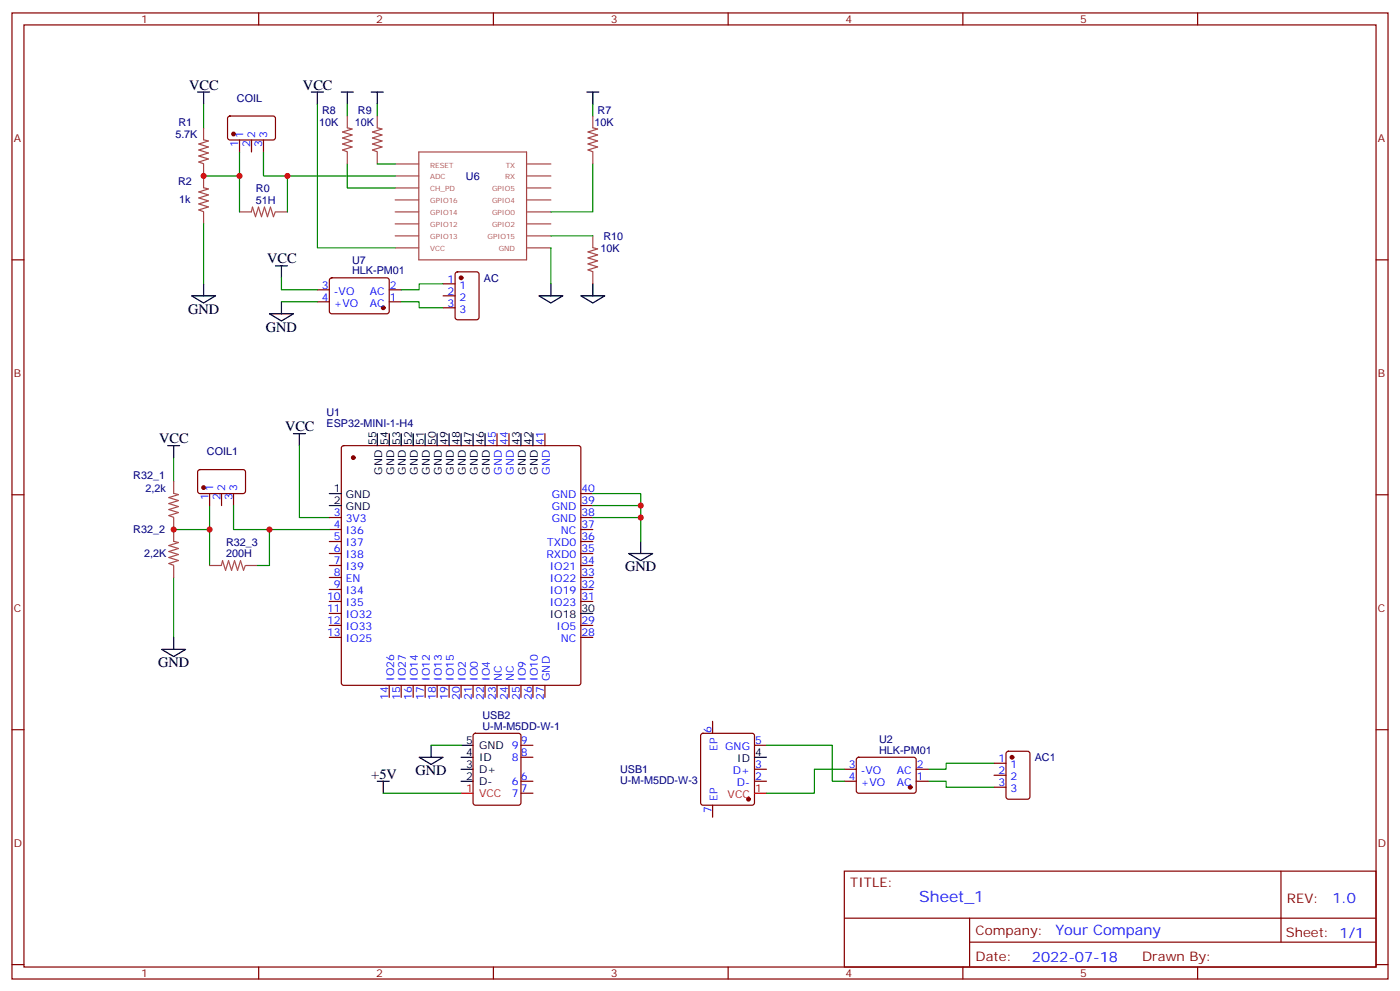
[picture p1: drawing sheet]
<svg xmlns="http://www.w3.org/2000/svg" width="412mm" height="292mm" viewBox="0 0 412 292" stroke-linecap="round" stroke-linejoin="round" font-family="sans-serif">
<g fill="none" stroke="#870000" stroke-width=".35">
<path d="M3.5 3.8h405.4v284.3h-405.4zM7.1 7.3h398.2v277.3h-398.2zM76.2 3.8v3.5M145.3 3.8v3.5M214.5 3.8v3.5M283.6 3.8v3.5M352.8 3.8v3.5M67.3 34.4l.4-.3 13 .1 .4 .7v5.9l-.7 .4-12.9-.1-.5-.6v-5.6zM70.6 41.2v3.5M74.1 41.2v3.5M77.6 41.2v3.5M3.5 76.5h3.6"/>
<path d="M405.3 76.5h3.6M93.5 88.8h3.5M93.5 85.3h3.5M97.2 82l.5-.2h16.5l.5 .7-.1 9.4-.7 .5-16.5-.1-.4-.6v-9.2zM114.7 88.8h3.5M114.7 85.3h3.5M130.5 83.5h3.6M130.5 87.1h3.6M130.5 90.6h3.6M134.3 80.2l.5-.2h5.6l.7 .4v13l-.5 .7h-5.8l-.7-.4v-13zM58.4 138.4l.5-.2 13 .1 .4 .6v5.9l-.7 .5-13-.1-.4-.6v-5.7zM100.8 131.4l.4-.2h69.2l.5 .2 .2 .5v69.1l-.2 .5-.5 .2h-69.2l-.5-.2-.2-.5v-69.1z"/>
<path d="M146.4 127.6v3.6M149.9 127.6v3.6M160.5 127.6v3.6M3.5 145.6h3.6M61.7 145.3v3.5M65.3 145.3v3.5M68.8 145.3v3.5M97 152.3h3.5M97 155.9h3.5M97 159.4h3.5M171.1 152.3h3.5M171.1 155.9h3.5"/>
<path d="M171.1 159.4h3.5M171.1 148.8h3.5M171.1 145.3h3.5M405.3 145.6h3.6M97 162.9h3.5M97 166.4h3.5M97 170h3.5M97 173.5h3.5M97 177h3.5M171.1 162.9h3.5M171.1 166.4h3.5M171.1 170h3.5"/>
<path d="M171.1 173.5h3.5M171.1 177h3.5M97 180.6h3.5M97 184.1h3.5M97 187.6h3.5M171.1 184.1h3.5M171.1 187.6h3.5M3.5 214.8h3.6M114.7 201.7v3.5M118.2 201.7v3.5M121.7 201.7v3.5M125.2 201.7v3.5"/>
<path d="M128.8 201.7v3.5M132.3 201.7v3.5M135.8 201.7v3.5M139.3 201.7v3.5M139.6 216l.5-.2h12.7l.6 .5 .1 20-.5 .6-12.9 .1-.7-.5-.1-20zM142.9 201.7v3.5M146.4 201.7v3.5M149.9 201.7v3.5M153.5 219.4h3.5M153.5 201.7v3.5M157 201.7v3.5M160.5 201.7v3.5"/>
<path d="M206.6 216l.5-.2h14.4l.5 .2 .2 .5v19.8l-.2 .5-.5 .2h-14.4l-.5-.2-.2-.5v-19.8zM209.9 212.3v3.5M222.2 219.4h3.6M405.3 214.8h3.6M153.5 229.9h3.5M153.5 222.9h3.5M153.5 233.5h3.5M209.9 237v3.5M222.2 229.9h3.6M222.2 226.4h3.6M248.7 229.9h3.5M248.7 226.4h3.5"/>
<path d="M252.5 223.1l.4-.2h16.5l.5 .7-.1 9.4-.6 .5-16.5-.1-.5-.6v-9.2zM269.9 229.9h3.5M269.9 226.4h3.5M292.8 224.6h3.5M292.8 228.2h3.5M292.8 231.7h3.5M296.6 221.3l.4-.2h5.7l.6 .5 .1 12.9-.5 .7h-5.9l-.6-.4-.1-13zM248.7 256.4h156.6v28.2h-156.6zM377.3 256.4v20.9M248.7 270.2h156.5M285.6 277.3h119.6M285.6 270.2v14.2"/>
<path d="M3.5 283.9h3.6M76.2 284.6v3.5M145.3 284.6v3.5M214.5 284.6v3.5M283.6 284.6v3.5M352.8 284.6v3.5M405.3 283.9h3.6"/>
</g>
<g fill="none" stroke="#a64a4a" stroke-width=".35">
<path d="M60 37.7v3.4l1.4 .4-2.8 .9 2.8 .9-2.8 .8 2.8 .9-2.8 .9 2.8 .9-2.8 .9 1.4 .5M102.3 34.1v3.5l1.4 .4-2.8 .9 2.8 .8-2.8 .9 2.8 .9-2.8 .9 2.8 .9-2.8 .8 1.4 .6M111.1 34.1v3.5l1.4 .4-2.8 .9 2.8 .8-2.8 .9 2.8 .9-2.8 .9 2.8 .9-2.8 .8 1.4 .6M174.6 34.1v3.5l1.4 .4-2.8 .9 2.8 .8-2.8 .9 2.8 .9-2.8 .9 2.8 .9-2.8 .8 1.4 .6M60 48.3v7l1.4 .3-2.8 .9 2.8 .9-2.8 .9 2.8 .8-2.8 .9 2.8 .9-2.8 .9 1.4 .5M102.3 44.8v3.5M111.1 44.8v3.5M116.4 48.3h7M116.4 51.8h7M116.4 55.3h7M116.4 58.8h7M123.4 44.7h31.7v31.8h-31.7z"/>
<path d="M155.3 48.3h7M155.3 51.8h7M155.3 55.3h7M155.3 58.8h7M174.6 44.8v3.5M60 62.4v3.5M70.6 62.4h3.4l.4-1.4 .9 2.8 .8-2.8 .9 2.8 .9-2.8 .9 2.8 .9-2.8 .9 2.8 .5-1.4M81.2 62.4h3.5M116.4 62.4h7M116.4 65.9h7M116.4 69.4h7M116.4 73h7"/>
<path d="M155.3 62.4h7M155.3 65.9h7M155.3 69.4h7M155.3 73h7M174.6 69.4v3.5l1.4 .4-2.8 .8 2.8 .9-2.8 .9 2.8 .9-2.8 .9 2.8 .8-2.8 .9 1.4 .6M174.6 80.1v3.4M51.2 152.4v6.9l1.4 .4-2.9 .9 2.9 .8-2.9 .9 2.9 .9-2.9 .9 2.9 .9-2.9 .9 1.5 .5M51.2 141.7v3.5l1.4 .4-2.9 .9 2.9 .8-2.9 .9 2.9 .9-2.9 .9 2.9 .9-2.9 .8 1.5 .6M51.2 166.5v3.5M61.7 166.4h3.5l.4-1.4 .8 2.9 .9-2.9 .9 2.9 .9-2.9 .9 2.9 .9-2.9 .8 2.9 .6-1.5M72.4 166.4h3.4"/>
</g>
<g fill="none" stroke="#000" stroke-width=".35">
<path d="M58.2 27.1h3.5M60 27.1v3.5M91.7 27.1h3.5M93.5 27.1v3.5M100.5 27.1h3.6M102.3 27.1v3.5M109.4 27.1h3.5M111.1 27.1v3.5M172.9 27.1h3.5M174.6 27.1v3.5M81.1 78.2h3.6M82.9 78.2v3.6"/>
<path d="M56.4 87.1h7.1l-3.5 2.1zM60 83.5v3.6M79.4 92.4h7l-3.5 2.1zM82.9 88.8v3.6M158.7 87.1h7.1l-3.5 2.1zM162.3 83.5v3.6M171.1 87.1h7.1l-3.6 2.1zM174.6 83.5v3.6M49.4 131.2h3.5M51.2 131.2v3.5M86.4 127.6h3.6M88.2 127.6v3.6"/>
<path d="M111.1 127.6v3.6M114.7 127.6v3.6M118.2 127.6v3.6M121.7 127.6v3.6M125.2 127.6v3.6M128.8 127.6v3.6M132.3 127.6v3.6M135.8 127.6v3.6M139.3 127.6v3.6M142.9 127.6v3.6M153.5 127.6v3.6M157 127.6v3.6"/>
<path d="M97 145.3h3.5M97 148.8h3.5M188.7 159.4v3.5M185.2 162.9h7.1l-3.6 2.1zM47.6 191.1h7.1l-3.5 2.2zM51.2 187.6v3.5M171.1 180.6h3.5M127 219.4v3.5M135.8 219.4h3.5M111.1 229.9h3.6M112.9 229.9v3.6M123.5 222.9h7l-3.5 2.1z"/>
<path d="M135.8 222.9h3.5M135.8 226.4h3.5M135.8 229.9h3.5M222.2 222.9h3.6"/>
</g>
<g fill="none" stroke="#008700" stroke-width=".35">
<path d="M60 30.6v7.1M93.5 30.6v42.4h22.9M102.3 30.6v3.5M111.1 30.6v3.5M174.6 30.6v3.5M70.6 44.7v7.1h-10.6M70.6 51.8v10.6M77.6 44.7v7.1h38.8M84.7 51.8v10.6M102.3 48.3v7h14.1M111.1 48.3h5.3M174.6 48.3v14.1h-12.3"/>
<path d="M60 65.9v17.6M162.3 73v10.5M162.3 69.4h12.3M82.9 81.8v3.5h10.6M82.9 88.8h10.6M118.2 88.8h5.3v1.8h7M130.5 83.5h-7v1.8h-5.3M51.2 134.7v7M88.2 131.2v21.1h8.8M61.7 148.8v7.1h-10.5M61.7 155.9v10.5M68.8 148.8v7.1h10.6v10.5h-3.6"/>
<path d="M79.4 155.9h17.6M174.6 152.3h14.1v7.1M174.6 148.8h14.1v3.5M174.6 145.3h14.1v3.5M51.2 170v17.6M127 219.4h8.8M225.8 219.4h19.4v10.5h3.5M112.9 233.5h22.9M248.7 226.4h-8.8v7.1h-14.1M273.4 229.9h5.3v1.8h14.1M292.8 224.6h-14.1v1.8h-5.3"/>
</g>
<g fill="#870000" stroke="#870000" stroke-width=".35">
<circle cx="68.8" cy="39.4" r=".53"/>
<circle cx="112.9" cy="90.6" r=".53"/>
<circle cx="135.8" cy="81.8" r=".53"/>
<circle cx="60" cy="143.5" r=".53"/>
<circle cx="298.1" cy="222.9" r=".53"/>
<circle cx="268.1" cy="231.7" r=".53"/>
<circle cx="220.5" cy="235.2" r=".53"/>
<circle cx="104.1" cy="134.7" r=".53"/>
</g>
<path d="M135.8 233.5h3.5M222.2 233.5h3.6" fill="none" stroke="#f00" stroke-width=".35"/>
<g fill="#c00">
<circle cx="60" cy="51.8" r=".88"/>
<circle cx="70.6" cy="51.8" r=".88"/>
<circle cx="84.7" cy="51.8" r=".88"/>
<circle cx="61.7" cy="155.9" r=".88"/>
<circle cx="51.2" cy="155.9" r=".88"/>
<circle cx="79.4" cy="155.9" r=".88"/>
<circle cx="188.7" cy="152.3" r=".88"/>
<circle cx="188.7" cy="148.8" r=".88"/>
</g>
<text font-size="4.6" fill="#00f" x="270.8" y="265.4">Sheet_1</text>
<g font-size="4.2">
<text x="55.7" y="26.4">VCC</text>
<text x="89.3" y="26.4">VCC</text>
<text x="78.7" y="77.5">VCC</text>
<text x="55.4" y="92.4">GND</text>
<text x="78.3" y="97.6">GND</text>
<text x="46.9" y="130.5">VCC</text>
<text x="84" y="126.9">VCC</text>
<text x="184.1" y="168.2">GND</text>
<text x="46.6" y="196.4">GND</text>
<text x="109.4" y="229.2">+5V</text>
<text x="122.4" y="228.2">GND</text>
</g>
<g font-size="4.2" fill="#00f">
<text x="392.5" y="265.7">1.0</text>
<text x="310.9" y="275.2">Your Company</text>
<text x="304" y="283">2022-07-18</text>
</g>
<g font-size="3.9" fill="#800">
<text x="250.5" y="261">TITLE:</text>
<text x="379.1" y="265.7">REV:</text>
<text x="287.4" y="275.2">Company:</text>
<text x="378.7" y="275.8">Sheet: 1/1</text>
<text x="287.4" y="282.9">Date:</text>
<text x="336.4" y="282.9">Drawn By:</text>
</g>
<g font-size="3.2" fill="#800">
<text x="41.6" y="6.8">1</text>
<text x="110.8" y="6.8">2</text>
<text x="179.9" y="6.8">3</text>
<text x="249.1" y="6.8">4</text>
<text x="318.2" y="6.8">5</text>
<text x="4.1" y="41.9">A</text>
<text x="405.9" y="41.9">A</text>
<text x="4.1" y="111.1">B</text>
<text x="405.9" y="111.1">B</text>
<text x="4.1" y="180.2">C</text>
<text x="405.9" y="180.2">C</text>
<text x="4.1" y="249.3">D</text>
<text x="405.9" y="249.3">D</text>
<text x="41.6" y="287.6">1</text>
<text x="110.8" y="287.6">2</text>
<text x="179.9" y="287.6">3</text>
<text x="249.1" y="287.6">4</text>
<text x="318.2" y="287.6">5</text>
</g>
<g font-size="3.2" fill="#000080">
<text x="69.8" y="29.9">COIL</text>
<text x="94.9" y="33.6">R8</text>
<text x="105.4" y="33.6">R9</text>
<text x="176.1" y="33.6">R7</text>
<text x="51.7" y="40.6">5.7K</text>
<text x="52.5" y="37.1">R1</text>
<text x="94" y="37.1">10K</text>
<text x="104.6" y="37.1">10K</text>
<text x="175.1" y="37.1">10K</text>
<text x="137.2" y="53">U6</text>
<text x="52.5" y="54.6">R2</text>
<text x="52.7" y="59.9">1k</text>
<text x="75.4" y="59.9">51H</text>
<text x="75.4" y="56.6">R0</text>
<text x="177.8" y="70.6">R10</text>
<text x="103.7" y="77.6">U7</text>
<text x="176.9" y="74.2">10K</text>
<text x="103.7" y="80.7">HLK-PM01</text>
<text x="142.5" y="82.9">AC</text>
<text x="96.2" y="125.7">ESP32-MINI-1-H4</text>
<text x="96.2" y="122.5">U1</text>
<text x="61" y="134">COIL1</text>
<text x="39.3" y="141">R32_1</text>
<text x="42.8" y="144.7">2,2k</text>
<text x="39.3" y="156.9">R32_2</text>
<text x="66.6" y="160.7">R32_3</text>
<text x="42.4" y="164.1">2,2K</text>
<text x="66.6" y="164">200H</text>
<text x="142.1" y="214.8">U-M-M5DD-W-1</text>
<text x="142.1" y="211.6">USB2</text>
<text x="259" y="221.8">HLK-PM01</text>
<text x="259" y="218.7">U2</text>
<text x="182.7" y="227.5">USB1</text>
<text x="304.8" y="224">AC1</text>
<text x="182.7" y="230.8">U-M-M5DD-W-3</text>
</g>
<g font-size="3.2" fill="#00f">
<text x="71.6" y="40.5" transform="rotate(-90 71.6 40.5)">1</text>
<text x="75.1" y="40.5" transform="rotate(-90 75.1 40.5)">2</text>
<text x="78.7" y="40.5" transform="rotate(-90 78.7 40.5)">3</text>
<text x="70.2" y="43.2" transform="rotate(-90 70.2 43.2)">1</text>
<text x="73.7" y="43.2" transform="rotate(-90 73.7 43.2)">2</text>
<text x="77.3" y="43.2" transform="rotate(-90 77.3 43.2)">3</text>
<text x="131.9" y="83.2">1</text>
<text x="94.8" y="84.9">3</text>
<text x="94.8" y="88.5">4</text>
<text x="98.3" y="86.7">-VO</text>
<text x="109" y="86.7">AC</text>
<text x="114.8" y="88.5">1</text>
<text x="114.8" y="84.9">2</text>
<text x="131.9" y="86.7">2</text>
<text x="135.4" y="84.9">1</text>
<text x="135.4" y="88.5">2</text>
<text x="98.3" y="90.2">+VO</text>
<text x="109" y="90.2">AC</text>
<text x="131.9" y="90.2">3</text>
<text x="135.4" y="92">3</text>
<text x="146" y="131" transform="rotate(-90 146 131)">45</text>
<text x="149.6" y="131" transform="rotate(-90 149.6 131)">44</text>
<text x="160.2" y="131" transform="rotate(-90 160.2 131)">41</text>
<text x="147.8" y="139.7" transform="rotate(-90 147.8 139.7)">GND</text>
<text x="151.3" y="139.7" transform="rotate(-90 151.3 139.7)">GND</text>
<text x="161.9" y="139.7" transform="rotate(-90 161.9 139.7)">GND</text>
<text x="61.4" y="147.3" transform="rotate(-90 61.4 147.3)">1</text>
<text x="62.8" y="144.6" transform="rotate(-90 62.8 144.6)">1</text>
<text x="64.9" y="147.3" transform="rotate(-90 64.9 147.3)">2</text>
<text x="66.3" y="144.6" transform="rotate(-90 66.3 144.6)">2</text>
<text x="68.4" y="147.3" transform="rotate(-90 68.4 147.3)">3</text>
<text x="69.8" y="144.6" transform="rotate(-90 69.8 144.6)">3</text>
<text x="162.5" y="146.7">GND</text>
<text x="171.3" y="148.4">39</text>
<text x="171.3" y="144.9">40</text>
<text x="98.4" y="152">3</text>
<text x="98.4" y="155.5">4</text>
<text x="101.8" y="153.7">3V3</text>
<text x="162.5" y="153.7">GND</text>
<text x="162.5" y="150.2">GND</text>
<text x="171.3" y="155.5">37</text>
<text x="171.3" y="152">38</text>
<text x="98.4" y="159">5</text>
<text x="101.8" y="157.3">I36</text>
<text x="101.8" y="160.8">I37</text>
<text x="161.2" y="160.8">TXD0</text>
<text x="165.2" y="157.3">NC</text>
<text x="171.3" y="159">36</text>
<text x="98.4" y="162.6">6</text>
<text x="98.4" y="166.1">7</text>
<text x="101.8" y="164.3">I38</text>
<text x="101.8" y="167.9">I39</text>
<text x="161" y="164.3">RXD0</text>
<text x="161.9" y="167.9">IO21</text>
<text x="171.3" y="166.1">34</text>
<text x="171.3" y="162.6">35</text>
<text x="98.4" y="169.6">8</text>
<text x="98.4" y="173.1">9</text>
<text x="101.8" y="171.4">EN</text>
<text x="161.9" y="171.4">IO22</text>
<text x="171.3" y="173.1">32</text>
<text x="171.3" y="169.6">33</text>
<text x="96.3" y="176.7">10</text>
<text x="101.8" y="174.9">I34</text>
<text x="101.8" y="178.4">I35</text>
<text x="161.9" y="178.4">IO23</text>
<text x="161.9" y="174.9">IO19</text>
<text x="171.3" y="176.7">31</text>
<text x="96.3" y="180.2">11</text>
<text x="96.3" y="183.7">12</text>
<text x="101.8" y="182">IO32</text>
<text x="101.8" y="185.5">IO33</text>
<text x="163.9" y="185.5">IO5</text>
<text x="171.3" y="183.7">29</text>
<text x="96.3" y="187.3">13</text>
<text x="101.8" y="189">IO25</text>
<text x="165.2" y="189">NC</text>
<text x="171.3" y="187.3">28</text>
<text x="116.1" y="200.4" transform="rotate(-90 116.1 200.4)">IO26</text>
<text x="119.6" y="200.4" transform="rotate(-90 119.6 200.4)">IO27</text>
<text x="123.1" y="200.4" transform="rotate(-90 123.1 200.4)">IO14</text>
<text x="126.6" y="200.4" transform="rotate(-90 126.6 200.4)">IO12</text>
<text x="130.2" y="200.4" transform="rotate(-90 130.2 200.4)">IO13</text>
<text x="133.7" y="200.4" transform="rotate(-90 133.7 200.4)">IO15</text>
<text x="137.2" y="200.4" transform="rotate(-90 137.2 200.4)">IO2</text>
<text x="140.8" y="200.4" transform="rotate(-90 140.8 200.4)">IO0</text>
<text x="144.3" y="200.4" transform="rotate(-90 144.3 200.4)">IO4</text>
<text x="147.8" y="200.4" transform="rotate(-90 147.8 200.4)">NC</text>
<text x="151.3" y="200.4" transform="rotate(-90 151.3 200.4)">NC</text>
<text x="154.9" y="200.4" transform="rotate(-90 154.9 200.4)">IO9</text>
<text x="158.4" y="200.4" transform="rotate(-90 158.4 200.4)">IO10</text>
<text x="161.9" y="200.4" transform="rotate(-90 161.9 200.4)">GND</text>
<text x="114.3" y="205.9" transform="rotate(-90 114.3 205.9)">14</text>
<text x="117.8" y="205.9" transform="rotate(-90 117.8 205.9)">15</text>
<text x="121.4" y="205.9" transform="rotate(-90 121.4 205.9)">16</text>
<text x="124.9" y="205.9" transform="rotate(-90 124.9 205.9)">17</text>
<text x="128.4" y="205.9" transform="rotate(-90 128.4 205.9)">18</text>
<text x="131.9" y="205.9" transform="rotate(-90 131.9 205.9)">19</text>
<text x="135.5" y="205.9" transform="rotate(-90 135.5 205.9)">20</text>
<text x="139" y="205.9" transform="rotate(-90 139 205.9)">21</text>
<text x="142.5" y="205.9" transform="rotate(-90 142.5 205.9)">22</text>
<text x="146" y="205.9" transform="rotate(-90 146 205.9)">23</text>
<text x="149.6" y="205.9" transform="rotate(-90 149.6 205.9)">24</text>
<text x="153.1" y="205.9" transform="rotate(-90 153.1 205.9)">25</text>
<text x="156.6" y="205.9" transform="rotate(-90 156.6 205.9)">26</text>
<text x="160.2" y="205.9" transform="rotate(-90 160.2 205.9)">27</text>
<text x="209.5" y="215.7" transform="rotate(-90 209.5 215.7)">6</text>
<text x="150.7" y="220.4">9</text>
<text x="153.5" y="219">9</text>
<text x="211.3" y="221.1" transform="rotate(-90 211.3 221.1)">EP</text>
<text x="213.6" y="220.8">GNG</text>
<text x="222.4" y="219">5</text>
<text x="150.7" y="223.9">8</text>
<text x="153.5" y="222.5">8</text>
<text x="215.9" y="227.8">D+</text>
<text x="222.4" y="226.1">3</text>
<text x="250" y="226.1">3</text>
<text x="253.5" y="227.8">-VO</text>
<text x="264.2" y="227.8">AC</text>
<text x="270.1" y="226.1">2</text>
<text x="294.1" y="224.3">1</text>
<text x="294.1" y="227.8">2</text>
<text x="297.6" y="226.1">1</text>
<text x="150.7" y="231">6</text>
<text x="153.5" y="229.6">6</text>
<text x="153.5" y="233.1">7</text>
<text x="217.1" y="231.4">D-</text>
<text x="222.4" y="229.6">2</text>
<text x="250" y="229.6">4</text>
<text x="253.5" y="231.4">+VO</text>
<text x="264.2" y="231.4">AC</text>
<text x="270.1" y="229.6">1</text>
<text x="294.1" y="231.4">3</text>
<text x="297.6" y="229.6">2</text>
<text x="297.6" y="233.1">3</text>
<text x="150.7" y="234.5">7</text>
<text x="209.5" y="239.2" transform="rotate(-90 209.5 239.2)">7</text>
<text x="211.3" y="235.7" transform="rotate(-90 211.3 235.7)">EP</text>
</g>
<g font-size="3.2">
<text x="110.8" y="131" transform="rotate(-90 110.8 131)">55</text>
<text x="114.3" y="131" transform="rotate(-90 114.3 131)">54</text>
<text x="117.8" y="131" transform="rotate(-90 117.8 131)">53</text>
<text x="121.4" y="131" transform="rotate(-90 121.4 131)">52</text>
<text x="124.9" y="131" transform="rotate(-90 124.9 131)">51</text>
<text x="128.4" y="131" transform="rotate(-90 128.4 131)">50</text>
<text x="131.9" y="131" transform="rotate(-90 131.9 131)">49</text>
<text x="135.5" y="131" transform="rotate(-90 135.5 131)">48</text>
<text x="139" y="131" transform="rotate(-90 139 131)">47</text>
<text x="142.5" y="131" transform="rotate(-90 142.5 131)">46</text>
<text x="153.1" y="131" transform="rotate(-90 153.1 131)">43</text>
<text x="156.6" y="131" transform="rotate(-90 156.6 131)">42</text>
<text x="112.5" y="139.7" transform="rotate(-90 112.5 139.7)">GND</text>
<text x="116.1" y="139.7" transform="rotate(-90 116.1 139.7)">GND</text>
<text x="119.6" y="139.7" transform="rotate(-90 119.6 139.7)">GND</text>
<text x="123.1" y="139.7" transform="rotate(-90 123.1 139.7)">GND</text>
<text x="126.6" y="139.7" transform="rotate(-90 126.6 139.7)">GND</text>
<text x="130.2" y="139.7" transform="rotate(-90 130.2 139.7)">GND</text>
<text x="133.7" y="139.7" transform="rotate(-90 133.7 139.7)">GND</text>
<text x="137.2" y="139.7" transform="rotate(-90 137.2 139.7)">GND</text>
<text x="140.8" y="139.7" transform="rotate(-90 140.8 139.7)">GND</text>
<text x="144.3" y="139.7" transform="rotate(-90 144.3 139.7)">GND</text>
<text x="154.9" y="139.7" transform="rotate(-90 154.9 139.7)">GND</text>
<text x="158.4" y="139.7" transform="rotate(-90 158.4 139.7)">GND</text>
<text x="98.4" y="144.9">1</text>
<text x="98.4" y="148.4">2</text>
<text x="101.8" y="146.7">GND</text>
<text x="101.8" y="150.2">GND</text>
<text x="161.9" y="182">IO18</text>
<text x="171.3" y="180.2">30</text>
<text x="137.3" y="219">5</text>
<text x="141.1" y="220.4">GND</text>
<text x="137.3" y="222.5">4</text>
<text x="137.3" y="226.1">3</text>
<text x="141.1" y="223.9">ID</text>
<text x="141.1" y="227.5">D+</text>
<text x="217.2" y="224.3">ID</text>
<text x="222.4" y="222.5">4</text>
<text x="137.3" y="229.6">2</text>
<text x="141.1" y="231">D-</text>
</g>
<g font-size="3.2" fill="#f00">
<text x="137.3" y="233.1">1</text>
<text x="222.4" y="233.1">1</text>
<text x="141.1" y="234.5">VCC</text>
<text x="214.3" y="234.9">VCC</text>
</g>
<g font-size="2.1" fill="#a54b4b">
<text x="126.7" y="49.3">RESET</text>
<text x="126.7" y="52.8">ADC</text>
<text x="148.8" y="52.8">RX</text>
<text x="149" y="49.3">TX</text>
<text x="126.7" y="56.4">CH_PD</text>
<text x="126.7" y="59.9">GPIO16</text>
<text x="144.9" y="59.9">GPIO4</text>
<text x="144.9" y="56.4">GPIO5</text>
<text x="126.7" y="63.4">GPIO14</text>
<text x="144.9" y="63.4">GPIO0</text>
<text x="126.7" y="66.9">GPIO12</text>
<text x="126.7" y="70.5">GPIO13</text>
<text x="143.6" y="70.5">GPIO15</text>
<text x="144.9" y="66.9">GPIO2</text>
<text x="126.7" y="74">VCC</text>
<text x="146.9" y="74">GND</text>
</g>
</svg>
